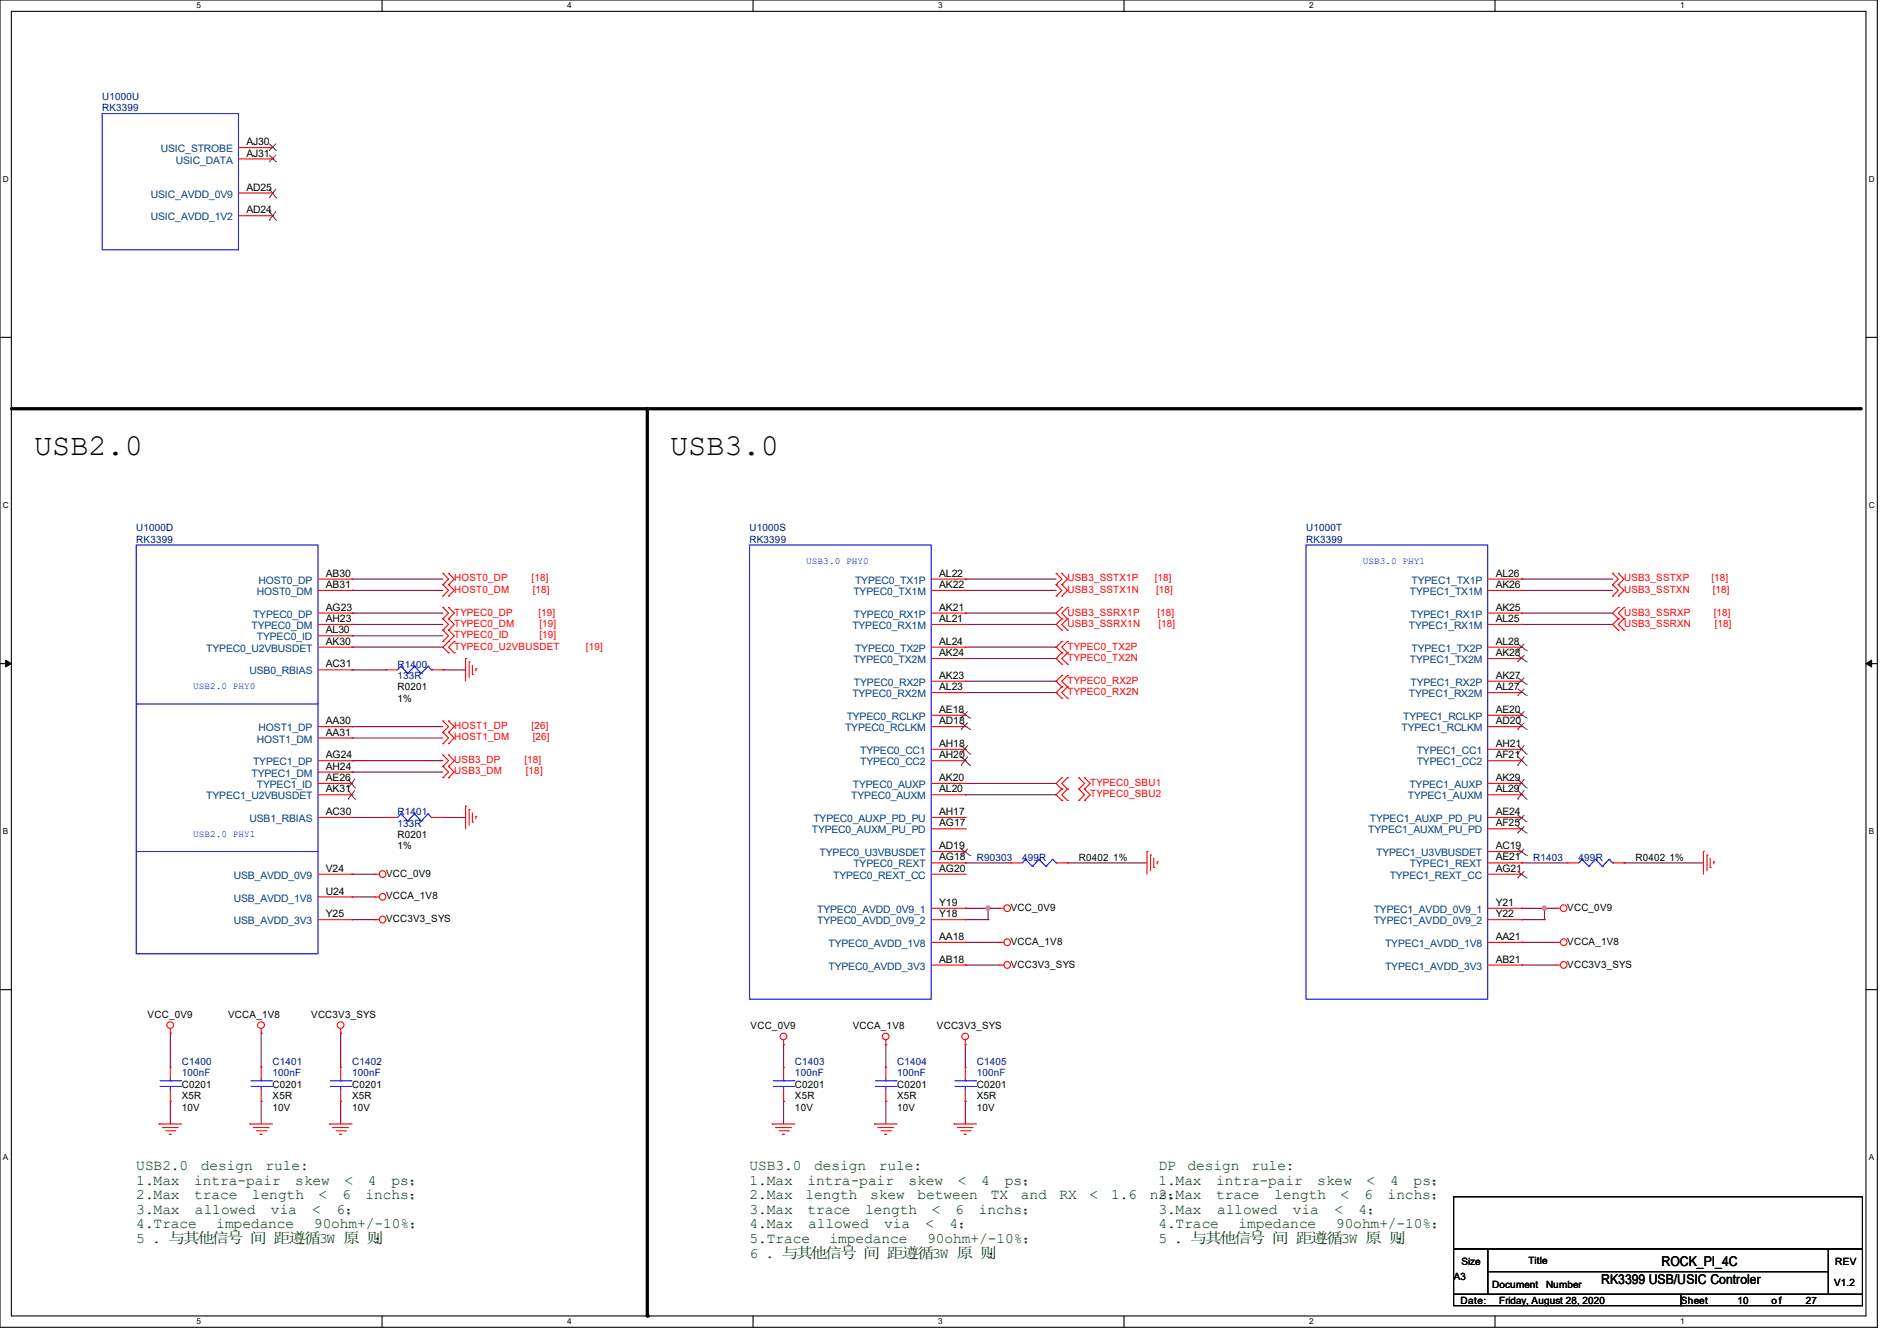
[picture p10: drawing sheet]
<svg xmlns="http://www.w3.org/2000/svg" width="297mm" height="210mm" viewBox="0 0 297 210" stroke-linecap="round" stroke-linejoin="round" font-family="sans-serif">
<path d="M0 0h293.9v207.9h-293.9zM1.8 1.8h290.3v204.3h-290.3z" fill="none" stroke="#000" stroke-width=".17"/>
<g fill="#fff">
<path d="M30.8 .2h.7v1.4h-.7z"/>
<path d="M30.8 206.2h.7v1.4h-.7z"/>
</g>
<path d="M59.8 0v1.8M59.8 206.1v1.8" fill="none" stroke="#000" stroke-width=".17"/>
<g fill="#fff">
<path d="M88.8 .2h.7v1.4h-.7z"/>
<path d="M88.8 206.2h.7v1.4h-.7z"/>
</g>
<path d="M117.9 0v1.8M117.9 206.1v1.8" fill="none" stroke="#000" stroke-width=".17"/>
<g fill="#fff">
<path d="M146.9 .2h.7v1.4h-.7z"/>
<path d="M146.9 206.2h.7v1.4h-.7z"/>
</g>
<path d="M176 0v1.8M176 206.1v1.8" fill="none" stroke="#000" stroke-width=".17"/>
<g fill="#fff">
<path d="M205 .2h.7v1.4h-.7z"/>
<path d="M205 206.2h.7v1.4h-.7z"/>
</g>
<path d="M234.1 0v1.8M234.1 206.1v1.8" fill="none" stroke="#000" stroke-width=".17"/>
<g fill="#fff">
<path d="M263.1 .2h.6v1.4h-.6z"/>
<path d="M263.1 206.2h.6v1.4h-.6z"/>
<path d="M.5 27.3h.9v1.4h-.9z"/>
<path d="M292.6 27.3h.9v1.4h-.9z"/>
<path d="M.5 78.4h.9v1.4h-.9z"/>
<path d="M292.6 78.4h.9v1.4h-.9z"/>
</g>
<path d="M0 52.8h1.8M292.1 52.8h1.8" fill="none" stroke="#000" stroke-width=".17"/>
<g fill="#fff">
<path d="M.5 129.5h.8v1.4h-.8z"/>
<path d="M292.6 129.5h.8v1.4h-.8z"/>
</g>
<path d="M0 103.9h1.8M292.1 103.9h1.8" fill="none" stroke="#000" stroke-width=".17"/>
<path d="M.9 103.4l.9 .5-.9 .5zM292.1 103.9l.9-.5v1z" fill="#000" stroke="#000" stroke-width=".16"/>
<g fill="#fff">
<path d="M.5 180.5h.8v1.4h-.8z"/>
<path d="M292.6 180.5h.8v1.4h-.8z"/>
</g>
<path d="M0 155h1.8M292.1 155h1.8M227.6 187.4h64v8.2h-64zM227.6 195.6h5.3v7.1h-5.3zM232.9 195.6h53.4v3.5h-53.4zM232.9 199.1h53.4v3.6h-53.4zM286.3 195.6h5.3v7.1h-5.3zM227.6 202.7h35.5v1.8h-35.5zM263.1 202.7h28.5v1.8h-28.5z" fill="none" stroke="#000" stroke-width=".17"/>
<path d="M1.8 64h289.5M101.3 64v142.1" fill="none" stroke="#000" stroke-width=".51"/>
<g fill="#000">
<circle cx="291.3" cy="64" r=".25"/>
<circle cx="101.3" cy="206.1" r=".25"/>
</g>
<g fill="none" stroke="#800040" stroke-width=".17">
<path d="M55.1 90.7h.1M55.1 92.5h.1M55.1 97.8h.1M55.1 96h.1M55.1 99.6h.1M55.1 90.7h14.2M55.1 92.5h14.2M55.1 97.8h14.2M55.1 96h14.2M55.1 99.6h14.2M151.1 97.8h.1M151.1 96h.1"/>
<path d="M151.1 90.7h.1M151.1 92.5h.1M151.1 90.7h14.3M151.1 92.5h14.3M151.1 97.8h14.3M151.1 96h14.3M238.3 97.8h.1M238.3 96h.1M238.3 90.7h.1M238.3 92.5h.1M238.3 90.7h14.2M238.3 92.5h14.2"/>
<path d="M238.3 97.8h14.2M238.3 96h14.2M55.1 104.9h.1M55.1 101.3h.1M55.1 113.8h.1M55.1 115.6h.1M55.1 119.1h.1M55.1 104.9h5.4M55.1 101.3h14.2M55.1 113.8h14.2M55.1 115.6h14.2M55.1 119.1h14.2"/>
<path d="M69.3 104.9h.1M69.3 104.9h3.6M151.1 101.3h14.3M151.1 106.7h14.3M151.1 108.5h14.3M151.1 103.1h14.3M165.4 106.7h.1M165.4 108.5h.1M165.4 101.3h.1M165.4 103.1h.1M55.1 136.9h.1M55.1 128h.1"/>
<path d="M55.1 120.9h.1M55.1 136.9h3.6M55.1 128h5.4M55.1 120.9h14.2M69.3 128h.1M69.3 128h3.6M151.1 135.1h.1M151.1 122.7h.1M151.1 124.5h.1M151.1 135.1h7.1M151.1 122.7h14.3M151.1 124.5h14.3"/>
<path d="M167.1 135.1h.1M167.1 135.1h12.5M238.3 135.1h.1M238.3 135.1h7.1M254.3 135.1h.1M254.3 135.1h12.4M55.1 140.5h.1M55.1 144h.1M55.1 140.5h3.6M55.1 144h3.6M151.1 151.1h.1M151.1 147.6h.1"/>
<path d="M151.1 142.2h.1M151.1 144h.1M151.1 144h3.6M151.1 151.1h5.4M151.1 147.6h5.4M151.1 142.2h5.4M154.7 144h.1M154.7 142.2h.1M154.7 142.2v1.8M238.3 151.1h.1M238.3 147.6h.1M238.3 142.2h.1"/>
<path d="M238.3 144h.1M238.3 144h3.5M238.3 151.1h5.3M238.3 147.6h5.3M238.3 142.2h5.3M241.8 144h.1M241.8 142.2h.1M241.8 142.2v1.8M26.7 161.8h.1M26.7 172.5h.1M26.7 161.8v5.3M26.7 172.5v3.5"/>
<path d="M40.9 161.8h.1M40.9 172.5h.1M40.9 161.8v5.3M40.9 172.5v3.5M53.3 172.5h.1M53.3 161.8h.1M53.3 161.8v5.3M53.3 172.5v3.5M122.7 163.6h.1M122.7 172.5h.1M122.7 163.6v3.5M122.7 172.5v3.5"/>
<path d="M138.7 163.6h.1M138.7 172.5h.1M138.7 163.6v3.5M138.7 172.5v3.5M151.1 172.5h.1M151.1 163.6h.1M151.1 163.6v3.5M151.1 172.5v3.5"/>
</g>
<g fill="#f0f" stroke="#f0f" stroke-width=".17">
<circle cx="154.7" cy="142.2" r=".32"/>
<circle cx="241.8" cy="142.2" r=".32"/>
</g>
<g fill="none" stroke="#f00" stroke-width=".17">
<path d="M37.3 23.1h5.4M37.3 24.9h5.4M37.3 30.2h5.4M37.3 33.8h5.4M42.7 23.1h.1M42.7 24.9h.1M42.7 30.2h.1M42.7 33.8h.1M49.8 90.7h5.3M49.8 92.5h5.3M49.8 96h5.3M49.8 97.8h5.3"/>
<path d="M49.8 99.6h5.3M55.1 90.7h.1M55.1 92.5h.1M55.1 96h.1M55.1 97.8h.1M55.1 99.6h.1M69.3 93.3h.1M69.3 91.6h.1M69.3 89.8h.1M69.3 98.7h.1M69.3 96.9h.1M69.3 95.1h.1"/>
<path d="M69.3 91.6l.9 .9-.9 .8M69.3 89.8l.9 .9-.9 .9M69.3 96.9l.9 .9-.9 .9M69.3 95.1l.9 .9-.9 .9M69.3 98.7l.9 .9-.9 .9M70.2 93.3h.1M70.2 91.6h.1M70.2 89.8h.1M70.2 98.7h.1M70.2 96.9h.1M70.2 95.1h.1M70.2 91.6l.9 .9-.9 .8"/>
<path d="M70.2 89.8l.9 .9-.9 .9M70.2 96.9l.9 .9-.9 .9M70.2 95.1l.9 .9-.9 .9M70.2 98.7l.9 .9-1.8 1.7 .9 .9M145.8 90.7h5.3M145.8 92.5h5.3M145.8 96h5.3M145.8 97.8h5.3M151.1 90.7h.1M151.1 92.5h.1M151.1 96h.1M151.1 97.8h.1"/>
<path d="M165.4 93.3h.1M165.4 91.6h.1M165.4 89.8h.1M165.4 91.6l.8 .9-.8 .8M165.4 89.8l.8 .9-.8 .9M166.2 93.3h.1M166.2 91.6h.1M166.2 89.8h.1M166.2 95.1h.1M166.2 96.9h.1M166.2 98.7h.1M166.2 91.6l.9 .9-.9 .8"/>
<path d="M166.2 89.8l.9 .9-.9 .9M166.2 95.1l-.8 .9 .8 .9M166.2 96.9l-.8 .9 .8 .9M167.1 96.9h.1M167.1 95.1h.1M167.1 98.7h.1M167.1 95.1l-.9 .9 .9 .9M167.1 96.9l-.9 .9 .9 .9M232.9 90.7h5.4M232.9 92.5h5.4M232.9 96h5.4M232.9 97.8h5.4"/>
<path d="M238.3 90.7h.1M238.3 92.5h.1M238.3 96h.1M238.3 97.8h.1M252.5 93.3h.1M252.5 91.6h.1M252.5 89.8h.1M252.5 91.6l.9 .9-.9 .8M252.5 89.8l.9 .9-.9 .9M253.4 93.3h.1M253.4 91.6h.1M253.4 89.8h.1"/>
<path d="M253.4 95.1h.1M253.4 96.9h.1M253.4 98.7h.1M253.4 91.6l.9 .9-.9 .8M253.4 89.8l.9 .9-.9 .9M253.4 95.1l-.9 .9 .9 .9M253.4 96.9l-.9 .9 .9 .9M254.3 96.9h.1M254.3 95.1h.1M254.3 98.7h.1M254.3 95.1l-.9 .9 .9 .9M254.3 96.9l-.9 .9 .9 .9"/>
<path d="M49.8 101.3h5.3M49.8 104.9h5.3M49.8 113.8h5.3M49.8 115.6h5.3M49.8 119.1h5.3M55.1 101.3h.1M55.1 104.9h.1M55.1 113.8h.1M55.1 115.6h.1M55.1 119.1h.1M60.5 104.9h.1M60.5 104.9h1.7"/>
<path d="M67.6 104.9h1.7M69.3 116.5h.1M69.3 114.7h.1M69.3 112.9h.1M69.3 118.2h.1M69.3 100.5h.1M69.3 104.9h.1M69.3 114.7l.9 .9-.9 .9M69.3 112.9l.9 .9-.9 .9M69.3 118.2l.9 .9-.9 .9M70.2 100.5h.1M70.2 102.2h.1"/>
<path d="M70.2 116.5h.1M70.2 114.7h.1M70.2 112.9h.1M70.2 118.2h.1M70.2 114.7l.9 .9-.9 .9M70.2 112.9l.9 .9-.9 .9M70.2 118.2l.9 .9-.9 .9M71.1 102.2h.1M71.1 100.5h.1M71.1 100.5l-.9 .8 .9 .9M72.9 103.1h.1M72.9 103.1v3.6"/>
<path d="M73.4 103.7h.1M73.4 103.7v2.4M74 105.6h.1M74 104.2v1.4M74.5 104.7h.1M74.5 104.7v.4M145.8 101.3h5.3M145.8 113.8h5.3M145.8 119.1h5.3M145.8 103.1h5.3M145.8 106.7h5.3M145.8 108.5h5.3"/>
<path d="M145.8 112h5.3M145.8 117.3h5.3M151.1 101.3h.1M151.1 103.1h.1M151.1 106.7h.1M151.1 108.5h.1M151.1 112h.1M151.1 113.8h.1M151.1 117.3h.1M151.1 119.1h.1M166.2 104h.1M166.2 102.2h.1"/>
<path d="M166.2 100.5h.1M166.2 109.3h.1M166.2 107.6h.1M166.2 105.8h.1M166.2 102.2l-.8 .9 .8 .9M166.2 100.5l-.8 .8 .8 .9M166.2 107.6l-.8 .9 .8 .8M166.2 105.8l-.8 .9 .8 .9M167.1 102.2h.1M167.1 104h.1M167.1 100.5h.1M167.1 107.6h.1"/>
<path d="M167.1 109.3h.1M167.1 105.8h.1M167.1 102.2l-.9 .9 .9 .9M167.1 100.5l-.9 .8 .9 .9M167.1 107.6l-.9 .9 .9 .8M167.1 105.8l-.9 .9 .9 .9M232.9 101.3h5.4M232.9 113.8h5.4M232.9 119.1h5.4M232.9 103.1h5.4M232.9 106.7h5.4M232.9 108.5h5.4"/>
<path d="M232.9 112h5.4M232.9 117.3h5.4M238.3 101.3h.1M238.3 103.1h.1M238.3 106.7h.1M238.3 108.5h.1M238.3 112h.1M238.3 113.8h.1M238.3 117.3h.1M238.3 119.1h.1M49.8 136.9h5.3M49.8 120.9h5.3"/>
<path d="M49.8 122.7h5.3M49.8 124.5h5.3M49.8 128h5.3M55.1 120.9h.1M55.1 122.7h.1M55.1 124.5h.1M55.1 128h.1M55.1 136.9h.1M58.7 136.9h.1M58.7 136.9h.7M60.5 128h.1M60.5 128h1.7"/>
<path d="M67.6 128h1.7M69.3 121.8h.1M69.3 120h.1M69.3 128h.1M69.3 120l.9 .9-.9 .9M70.2 121.8h.1M70.2 120h.1M70.2 120l.9 .9-.9 .9M72.9 126.2h.1M72.9 126.2v3.6M73.4 126.8h.1M73.4 126.8v2.4"/>
<path d="M74 128.7h.1M74 127.3v1.4M74.5 127.8h.1M74.5 127.8v.4M145.8 136.9h5.3M145.8 122.7h5.3M145.8 124.5h5.3M145.8 128h5.3M145.8 129.8h5.3M145.8 135.1h5.3M145.8 133.3h5.3M151.1 122.7h.1"/>
<path d="M151.1 124.5h.1M151.1 128h.1M151.1 129.8h.1M151.1 135.1h.1M151.1 136.9h.1M151.1 133.3h.1M158.2 135.1h.1M158.2 135.1h1.8M165.4 135.1h1.7M166.2 121.8h.1M166.2 123.6h.1M166.2 125.3h.1"/>
<path d="M166.2 121.8l-.8 .9 .8 .9M166.2 123.6l-.8 .9 .8 .8M167.1 123.6h.1M167.1 121.8h.1M167.1 125.3h.1M167.1 135.1h.1M167.1 121.8l-.9 .9 .9 .9M167.1 123.6l-.9 .9 .9 .8M168.9 123.6h.1M168.9 121.8h.1M168.9 125.3h.1M168.9 121.8l.9 .9-.9 .9"/>
<path d="M168.9 123.6l.9 .9-.9 .8M169.8 123.6h.1M169.8 121.8h.1M169.8 125.3h.1M169.8 121.8l.9 .9-.9 .9M169.8 123.6l.9 .9-.9 .8M179.6 133.3h.1M179.6 133.3v3.6M180.1 133.9h.1M180.1 133.9v2.5M180.6 135.8h.1M180.6 134.4v1.4"/>
<path d="M181.2 135h.1M181.2 135v.3M232.9 136.9h5.4M232.9 122.7h5.4M232.9 124.5h5.4M232.9 128h5.4M232.9 129.8h5.4M232.9 135.1h5.4M232.9 133.3h5.4M238.3 122.7h.1M238.3 124.5h.1M238.3 128h.1"/>
<path d="M238.3 129.8h.1M238.3 135.1h.1M238.3 136.9h.1M238.3 133.3h.1M245.4 135.1h.1M245.4 135.1h1.7M252.5 135.1h1.8M254.3 135.1h.1M266.7 133.3h.1M266.7 133.3v3.6M267.3 133.9h.1M267.3 133.9v2.5"/>
<path d="M267.8 135.8h.1M267.8 134.4v1.4M268.3 135h.1M268.3 135v.3M49.8 144h5.3M49.8 140.5h5.3M55.1 140.5h.1M55.1 144h.1M58.7 144h.1M58.7 140.5h.1M58.7 144h.7M58.7 140.5h.7"/>
<path d="M145.8 144h5.3M145.8 151.1h5.3M145.8 142.2h5.3M145.8 147.6h5.3M151.1 142.2h.1M151.1 144h.1M151.1 147.6h.1M151.1 151.1h.1M156.5 151.1h.1M156.5 142.2h.1M156.5 147.6h.1M156.5 151.1h.7"/>
<path d="M156.5 142.2h.7M156.5 147.6h.7M232.9 144h5.4M232.9 151.1h5.4M232.9 142.2h5.4M232.9 147.6h5.4M238.3 142.2h.1M238.3 144h.1M238.3 147.6h.1M238.3 151.1h.1M243.6 151.1h.1M243.6 142.2h.1"/>
<path d="M243.6 147.6h.1M243.6 151.1h.7M243.6 142.2h.7M243.6 147.6h.7M24.9 176h.1M24.9 176h3.5M25.4 176.6h.1M25.4 176.6h2.5M26 177.1h1.4M26.5 177.6h.1M26.5 177.6h.3M26.7 161.8h.1"/>
<path d="M26.7 167.1h.1M26.7 172.5h.1M26.7 161.1v.7M26.7 167.1v1.8M26.7 170.7v1.8M27.4 177.1h.1M39.1 176h.1M39.1 176h3.6M39.7 176.6h.1M39.7 176.6h2.4M40.2 177.1h1.4M40.7 177.6h.1"/>
<path d="M40.7 177.6h.4M40.9 161.8h.1M40.9 167.1h.1M40.9 172.5h.1M40.9 161.1v.7M40.9 167.1v1.8M40.9 170.7v1.8M41.6 177.1h.1M51.6 176h.1M51.6 176h3.5M52.1 176.6h.1M52.1 176.6h2.5"/>
<path d="M52.6 177.1h1.5M53.2 177.6h.1M53.2 177.6h.3M53.3 161.8h.1M53.3 167.1h.1M53.3 172.5h.1M53.3 161.1v.7M53.3 167.1v1.8M53.3 170.7v1.8M54.1 177.1h.1M120.9 176h.1M120.9 176h3.6"/>
<path d="M121.5 176.6h.1M121.5 176.6h2.4M122 177.1h1.4M122.5 177.6h.1M122.5 177.6h.4M122.7 163.6h.1M122.7 167.1h.1M122.7 172.5h.1M122.7 162.9v.7M122.7 167.1v1.8M122.7 170.7v1.8M123.4 177.1h.1"/>
<path d="M136.9 176h.1M136.9 176h3.6M137.5 176.6h.1M137.5 176.6h2.4M138 177.1h1.4M138.5 177.6h.1M138.5 177.6h.4M138.7 163.6h.1M138.7 167.1h.1M138.7 172.5h.1M138.7 162.9v.7M138.7 167.1v1.8"/>
<path d="M138.7 170.7v1.8M139.4 177.1h.1M149.4 176h.1M149.4 176h3.5M149.9 176.6h.1M149.9 176.6h2.5M150.4 177.1h1.4M151 177.6h.1M151 177.6h.3M151.1 163.6h.1M151.1 167.1h.1M151.1 172.5h.1"/>
<path d="M151.1 162.9v.7M151.1 167.1v1.8M151.1 170.7v1.8M151.8 177.1h.1"/>
<circle cx="59.9" cy="136.9" r=".52"/>
<circle cx="59.9" cy="144" r=".52"/>
<circle cx="59.9" cy="140.4" r=".52"/>
<circle cx="157.7" cy="147.6" r=".52"/>
<circle cx="157.7" cy="151.1" r=".52"/>
<circle cx="157.7" cy="142.2" r=".52"/>
<circle cx="244.8" cy="147.6" r=".52"/>
<circle cx="244.8" cy="142.2" r=".52"/>
<circle cx="244.8" cy="151.1" r=".52"/>
<circle cx="26.7" cy="160.5" r=".52"/>
<circle cx="40.9" cy="160.5" r=".52"/>
<circle cx="53.3" cy="160.5" r=".52"/>
<circle cx="122.7" cy="162.3" r=".52"/>
<circle cx="138.7" cy="162.3" r=".52"/>
<circle cx="151.1" cy="162.3" r=".52"/>
</g>
<g fill="none" stroke="#00f" stroke-width=".17">
<path d="M16 17.8h21.3v21.3h-21.3zM21.3 85.3h28.5v64.1h-28.5zM117.3 85.3h28.5v71.2h-28.5zM204.5 85.3h28.4v71.2h-28.4zM21.3 110.2h.1M21.3 110.2h28.5M62.8 104.4h.1M62.8 104.4l-.6 .5M62.8 104.4l1 1.1M63.8 105.5h.1M64.9 104.4h.1M64.9 104.4l-1.1 1.1"/>
<path d="M64.9 104.4l1.1 1.1M66 105.5h.1M67 104.4h.1M67 104.4l-1 1.1M67 104.4l.6 .5M67.6 104.9h.1M21.3 133.3h.1M21.3 133.3h28.5M62.8 127.5h.1M62.8 127.5l-.6 .5M62.8 127.5l1 1.1M63.8 128.6h.1"/>
<path d="M64.9 127.5h.1M64.9 127.5l-1.1 1.1M64.9 127.5l1.1 1.1M66 128.6h.1M67 127.5h.1M67 127.5l-1 1.1M67 127.5l.6 .5M67.6 128h.1M160.6 134.6h.1M160.6 134.6l-.6 .5M160.6 134.6l1 1.1M161.6 135.7h.1"/>
<path d="M162.7 134.6h.1M162.7 134.6l-1.1 1.1M162.7 134.6l1 1.1M163.7 135.7h.1M164.8 134.6h.1M164.8 134.6l-1.1 1.1M164.8 134.6l.6 .5M165.4 135.1h.1M247.7 134.6h.1M247.7 134.6l-.6 .5M247.7 134.6l1.1 1.1M248.8 135.7h.1"/>
<path d="M249.8 134.6h.1M249.8 134.6l-1 1.1M249.8 134.6l1.1 1.1M250.9 135.7h.1M251.9 134.6h.1M251.9 134.6l-1 1.1M251.9 134.6l.6 .5M252.5 135.1h.1M25.1 170.1h3.2M25.1 169.2h3.2M26.7 169.2h.1M26.7 170.1h.1"/>
<path d="M26.7 168.9v.3M26.7 170.1v.6M28.3 170.1h.1M28.3 169.2h.1M39.3 170.1h3.2M39.3 169.2h3.2M40.9 169.2h.1M40.9 170.1h.1M40.9 168.9v.3M40.9 170.1v.6M42.5 170.1h.1M42.5 169.2h.1"/>
<path d="M51.7 170.1h3.2M51.7 169.2h3.2M53.3 169.2h.1M53.3 170.1h.1M53.3 168.9v.3M53.3 170.1v.6M54.9 170.1h.1M54.9 169.2h.1M121.1 170.1h3.2M121.1 169.2h3.2M122.7 169.2h.1M122.7 170.1h.1"/>
<path d="M122.7 168.9v.3M122.7 170.1v.6M124.3 170.1h.1M124.3 169.2h.1M137.1 170.1h3.2M137.1 169.2h3.2M138.7 169.2h.1M138.7 170.1h.1M138.7 168.9v.3M138.7 170.1v.6M140.3 170.1h.1M140.3 169.2h.1"/>
<path d="M149.5 170.1h3.2M149.5 169.2h3.2M151.1 169.2h.1M151.1 170.1h.1M151.1 168.9v.3M151.1 170.1v.6M152.7 170.1h.1M152.7 169.2h.1"/>
</g>
<g fill="none" stroke="#804000" stroke-width=".16">
<path d="M42.2 23.6h.1M42.2 25.3h.1M42.2 31h.1M42.2 34.5h.1M42.2 22.5l1 1.1M42.2 24.3l1 1M42.2 29.6l1 1.4M42.2 33.1l1 1.4M43.2 23.6h.1M43.2 25.3h.1M43.2 31h.1M43.2 34.5h.1"/>
<path d="M43.2 22.5l-1 1.1M43.2 24.3l-1 1M43.2 29.6l-1 1.4M43.2 33.1l-1 1.4M150.5 112.5h.1M150.5 114.2h.1M150.5 118.1h.1M150.5 119.9h.1M150.5 111.4l1.4 1.1M150.5 113.2l1.4 1M150.5 116.7l1.4 1.4M150.5 118.5l1.4 1.4"/>
<path d="M151.5 111.4l-1 1.1M151.5 113.2l-1 1M151.5 116.7l-1 1.4M151.5 118.5l-1 1.4M151.9 112.5h.1M151.9 114.2h.1M151.9 118.1h.1M151.9 119.9h.1M237.6 101.9h.1M237.6 103.6h.1M237.6 107.2h.1M237.6 108.9h.1"/>
<path d="M237.6 112.5h.1M237.6 114.2h.1M237.6 118.1h.1M237.6 119.9h.1M237.6 100.8l1.4 1.1M237.6 102.6l1.4 1M237.6 106.1l1.4 1.1M237.6 107.9l1.4 1M237.6 111.4l1.4 1.1M237.6 113.2l1.4 1M237.6 116.7l1.4 1.4M237.6 118.5l1.4 1.4"/>
<path d="M238.7 100.8l-1.1 1.1M238.7 102.6l-1.1 1M238.7 106.1l-1.1 1.1M238.7 107.9l-1.1 1M238.7 111.4l-1.1 1.1M238.7 113.2l-1.1 1M238.7 116.7l-1.1 1.4M238.7 118.5l-1.1 1.4M239 101.9h.1M239 103.6h.1M239 107.2h.1M239 108.9h.1"/>
<path d="M239 112.5h.1M239 114.2h.1M239 118.1h.1M239 119.9h.1M54.5 123.4h.1M54.5 125.2h.1M54.5 122l1.1 1.4M54.5 123.7l1.1 1.5M55.6 123.4h.1M55.6 125.2h.1M55.6 122l-1.1 1.4M55.6 123.7l-1.1 1.5"/>
<path d="M150.5 134h.1M150.5 132.9l1.4 1.1M151.5 132.9l-1 1.1M151.9 134h.1M237.6 123.4h.1M237.6 125.2h.1M237.6 128.7h.1M237.6 130.4h.1M237.6 137.5h.1M237.6 134h.1M237.6 122l1.4 1.4M237.6 123.7l1.4 1.5"/>
<path d="M237.6 127.6l1.4 1.1M237.6 129.4l1.4 1M237.6 136.4l1.4 1.1M237.6 132.9l1.4 1.1M238.7 122l-1.1 1.4M238.7 123.7l-1.1 1.5M238.7 127.6l-1.1 1.1M238.7 129.4l-1.1 1M238.7 136.4l-1.1 1.1M238.7 132.9l-1.1 1.1M239 123.4h.1M239 125.2h.1"/>
<path d="M239 128.7h.1M239 130.4h.1M239 137.5h.1M239 134h.1"/>
</g>
<g font-size="4.7">
<text x="5.3" y="71.3">USB2.0</text>
<text x="104.9" y="71.3">USB3.0</text>
</g>
<g font-size="2.3" fill="#004000">
<text x="21.3" y="183.2">USB2.0</text>
<text x="21.3" y="185.5">1.Max</text>
<text x="30.4" y="185.5">intra-pair</text>
<text x="31.5" y="183.2">design</text>
<text x="41.6" y="183.2">rule:</text>
<text x="46.2" y="185.5">skew</text>
<text x="53.9" y="185.5">&lt;</text>
<text x="57.6" y="185.5">4</text>
<text x="61.3" y="185.5">ps；</text>
<text x="117.3" y="183.2">USB3.0</text>
<text x="117.3" y="185.5">1.Max</text>
<text x="126.4" y="185.5">intra-pair</text>
<text x="127.5" y="183.2">design</text>
<text x="137.6" y="183.2">rule:</text>
<text x="142.2" y="185.5">skew</text>
<text x="149.9" y="185.5">&lt;</text>
<text x="153.6" y="185.5">4</text>
<text x="157.3" y="185.5">ps；</text>
<text x="181.4" y="183.2">DP</text>
<text x="181.4" y="185.5">1.Max</text>
<text x="185.9" y="183.2">design</text>
<text x="190.4" y="185.5">intra-pair</text>
<text x="195.9" y="183.2">rule:</text>
<text x="206.2" y="185.5">skew</text>
<text x="213.9" y="185.5">&lt;</text>
<text x="217.6" y="185.5">4</text>
<text x="221.3" y="185.5">ps；</text>
<text x="21.3" y="187.8">2.Max</text>
<text x="21.3" y="190.1">3.Max</text>
<text x="30.4" y="187.8">trace</text>
<text x="30.5" y="190.1">allowed</text>
<text x="39.5" y="187.8">length</text>
<text x="42.4" y="190.1">via</text>
<text x="48.9" y="190.1">&lt;</text>
<text x="49.9" y="187.8">&lt;</text>
<text x="52.7" y="190.1">6；</text>
<text x="53.6" y="187.8">6</text>
<text x="57.2" y="187.8">inchs；</text>
<text x="117.3" y="187.8">2.Max</text>
<text x="117.3" y="190.1">3.Max</text>
<text x="126.1" y="187.8">length</text>
<text x="126.4" y="190.1">trace</text>
<text x="135.5" y="190.1">length</text>
<text x="136.2" y="187.8">skew</text>
<text x="143.6" y="187.8">between</text>
<text x="145.9" y="190.1">&lt;</text>
<text x="149.6" y="190.1">6</text>
<text x="153.2" y="190.1">inchs；</text>
<text x="155.1" y="187.8">TX</text>
<text x="159.8" y="187.8">and</text>
<text x="165.9" y="187.8">RX</text>
<text x="170.6" y="187.8">&lt;</text>
<text x="173.9" y="187.8">1.6</text>
<text x="180" y="187.8">ns；</text>
<text x="181.4" y="187.8">2.Max</text>
<text x="181.4" y="190.1">3.Max</text>
<text x="190.4" y="187.8">trace</text>
<text x="190.5" y="190.1">allowed</text>
<text x="199.5" y="187.8">length</text>
<text x="202.4" y="190.1">via</text>
<text x="208.9" y="190.1">&lt;</text>
<text x="209.9" y="187.8">&lt;</text>
<text x="212.7" y="190.1">4；</text>
<text x="213.6" y="187.8">6</text>
<text x="217.3" y="187.8">inchs；</text>
<text x="21.3" y="192.4">4.Trace</text>
<text x="21.3" y="194.6">5 . 与其他信号 间 距遵循3W 原 则</text>
<text x="33.9" y="192.4">impedance</text>
<text x="49.1" y="192.4">90ohm+/-10%；</text>
<text x="58.6" y="194.6">；</text>
<text x="117.3" y="192.4">4.Max</text>
<text x="117.3" y="194.6">5.Trace</text>
<text x="117.3" y="196.9">6 . 与其他信号 间 距遵循3W 原 则</text>
<text x="126.5" y="192.4">allowed</text>
<text x="129.9" y="194.6">impedance</text>
<text x="138.4" y="192.4">via</text>
<text x="144.9" y="192.4">&lt;</text>
<text x="145.2" y="194.6">90ohm+/-10%；</text>
<text x="148.7" y="192.4">4；</text>
<text x="154.6" y="196.9">；</text>
<text x="181.4" y="192.4">4.Trace</text>
<text x="181.4" y="194.6">5 . 与其他信号 间 距遵循3W 原 则</text>
<text x="193.9" y="192.4">impedance</text>
<text x="209.2" y="192.4">90ohm+/-10%；</text>
<text x="218.6" y="194.6">；</text>
</g>
<g font-size="2.1">
<text x="250.7" y="201.1">RK3399 USB/USIC Controler</text>
<text x="260.1" y="198.2">ROCK_PI_4C</text>
</g>
<g font-size="1.6" fill="#000080">
<text x="16" y="15.7">U1000U</text>
<text x="16" y="17.4">RK3399</text>
<text x="21.3" y="83.2">U1000D</text>
<text x="117.4" y="83.2">U1000S</text>
<text x="204.5" y="83.2">U1000T</text>
<text x="21.3" y="85">RK3399</text>
<text x="117.4" y="85">RK3399</text>
<text x="204.5" y="85">RK3399</text>
<text x="62.2" y="104.6">R1400</text>
<text x="62.2" y="106.3">133R</text>
<text x="62.2" y="127.7">R1401</text>
<text x="62.2" y="129.5">133R</text>
<text x="152.9" y="134.8">R90303</text>
<text x="160" y="134.8">499R</text>
<text x="240" y="134.8">R1403</text>
<text x="247.2" y="134.8">499R</text>
<text x="28.4" y="166.8">C1400</text>
<text x="42.7" y="166.8">C1401</text>
<text x="55.1" y="166.8">C1402</text>
<text x="124.5" y="166.8">C1403</text>
<text x="140.5" y="166.8">C1404</text>
<text x="152.9" y="166.8">C1405</text>
<text x="28.4" y="168.6">100nF</text>
<text x="42.7" y="168.6">100nF</text>
<text x="55.1" y="168.6">100nF</text>
<text x="124.5" y="168.6">100nF</text>
<text x="140.5" y="168.6">100nF</text>
<text x="152.9" y="168.6">100nF</text>
</g>
<g font-size="1.6" fill="#004080">
<text x="25.2" y="23.8">USIC_STROBE</text>
<text x="27.5" y="25.6">USIC_DATA</text>
<text x="23.6" y="30.9">USIC_AVDD_0V9</text>
<text x="23.6" y="34.5">USIC_AVDD_1V2</text>
<text x="40.2" y="93.2">HOST0_DM</text>
<text x="40.5" y="91.4">HOST0_DP</text>
<text x="133.6" y="93.2">TYPEC0_TX1M</text>
<text x="133.9" y="91.4">TYPEC0_TX1P</text>
<text x="220.7" y="93.2">TYPEC1_TX1M</text>
<text x="221" y="91.4">TYPEC1_TX1P</text>
<text x="39.4" y="98.5">TYPEC0_DM</text>
<text x="39.6" y="96.7">TYPEC0_DP</text>
<text x="40.2" y="100.3">TYPEC0_ID</text>
<text x="133.4" y="98.5">TYPEC0_RX1M</text>
<text x="133.7" y="96.7">TYPEC0_RX1P</text>
<text x="220.6" y="98.5">TYPEC1_RX1M</text>
<text x="220.8" y="96.7">TYPEC1_RX1P</text>
<text x="32.3" y="102.1">TYPEC0_U2VBUSDET</text>
<text x="39.1" y="105.6">USB0_RBIAS</text>
<text x="133.6" y="103.8">TYPEC0_TX2M</text>
<text x="133.7" y="107.4">TYPEC0_RX2P</text>
<text x="133.9" y="102.1">TYPEC0_TX2P</text>
<text x="220.7" y="103.8">TYPEC1_TX2M</text>
<text x="220.8" y="107.4">TYPEC1_RX2P</text>
<text x="221" y="102.1">TYPEC1_TX2P</text>
<text x="132.6" y="112.7">TYPEC0_RCLKP</text>
<text x="133.4" y="109.2">TYPEC0_RX2M</text>
<text x="219.7" y="112.7">TYPEC1_RCLKP</text>
<text x="220.6" y="109.2">TYPEC1_RX2M</text>
<text x="39.6" y="119.8">TYPEC1_DP</text>
<text x="40.2" y="116.3">HOST1_DM</text>
<text x="40.5" y="114.5">HOST1_DP</text>
<text x="132.3" y="114.5">TYPEC0_RCLKM</text>
<text x="134.7" y="118.1">TYPEC0_CC1</text>
<text x="134.7" y="119.8">TYPEC0_CC2</text>
<text x="219.4" y="114.5">TYPEC1_RCLKM</text>
<text x="221.8" y="118.1">TYPEC1_CC1</text>
<text x="221.8" y="119.8">TYPEC1_CC2</text>
<text x="32.3" y="125.2">TYPEC1_U2VBUSDET</text>
<text x="39.4" y="121.6">TYPEC1_DM</text>
<text x="40.2" y="123.4">TYPEC1_ID</text>
<text x="133.3" y="125.2">TYPEC0_AUXM</text>
<text x="133.5" y="123.4">TYPEC0_AUXP</text>
<text x="220.4" y="125.2">TYPEC1_AUXM</text>
<text x="220.7" y="123.4">TYPEC1_AUXP</text>
<text x="39.1" y="128.7">USB1_RBIAS</text>
<text x="127.1" y="130.5">TYPEC0_AUXM_PU_PD</text>
<text x="127.3" y="128.7">TYPEC0_AUXP_PD_PU</text>
<text x="214.2" y="130.5">TYPEC1_AUXM_PU_PD</text>
<text x="214.5" y="128.7">TYPEC1_AUXP_PD_PU</text>
<text x="36.6" y="137.6">USB_AVDD_0V9</text>
<text x="128.3" y="134.1">TYPEC0_U3VBUSDET</text>
<text x="130.4" y="137.6">TYPEC0_REXT_CC</text>
<text x="133.6" y="135.8">TYPEC0_REXT</text>
<text x="215.5" y="134.1">TYPEC1_U3VBUSDET</text>
<text x="217.6" y="137.6">TYPEC1_REXT_CC</text>
<text x="220.7" y="135.8">TYPEC1_REXT</text>
<text x="36.6" y="141.2">USB_AVDD_1V8</text>
<text x="127.9" y="143">TYPEC0_AVDD_0V9_1</text>
<text x="215.1" y="143">TYPEC1_AVDD_0V9_1</text>
<text x="36.6" y="144.7">USB_AVDD_3V3</text>
<text x="127.9" y="144.7">TYPEC0_AVDD_0V9_2</text>
<text x="129.7" y="148.3">TYPEC0_AVDD_1V8</text>
<text x="215.1" y="144.7">TYPEC1_AVDD_0V9_2</text>
<text x="216.9" y="148.3">TYPEC1_AVDD_1V8</text>
<text x="129.7" y="151.8">TYPEC0_AVDD_3V3</text>
<text x="216.9" y="151.8">TYPEC1_AVDD_3V3</text>
</g>
<g font-size="1.6">
<text x="38.6" y="22.7">AJ30</text>
<text x="38.6" y="24.5">AJ31</text>
<text x="38.6" y="29.8">AD25</text>
<text x="38.6" y="33.4">AD24</text>
<text x="51" y="90.3">AB30</text>
<text x="51" y="92.1">AB31</text>
<text x="51" y="95.6">AG23</text>
<text x="147" y="90.3">AL22</text>
<text x="147" y="92.1">AK22</text>
<text x="147" y="95.6">AK21</text>
<text x="234.2" y="90.3">AL26</text>
<text x="234.2" y="92.1">AK26</text>
<text x="234.2" y="95.6">AK25</text>
<text x="51" y="97.4">AH23</text>
<text x="51" y="99.2">AL30</text>
<text x="51" y="101">AK30</text>
<text x="147" y="97.4">AL21</text>
<text x="147" y="101">AL24</text>
<text x="234.2" y="97.4">AL25</text>
<text x="234.2" y="101">AL28</text>
<text x="51" y="104.5">AC31</text>
<text x="147" y="102.7">AK24</text>
<text x="147" y="106.3">AK23</text>
<text x="234.2" y="102.7">AK28</text>
<text x="234.2" y="106.3">AK27</text>
<text x="51" y="113.4">AA30</text>
<text x="62.2" y="108.1">R0201</text>
<text x="62.2" y="109.9">1%</text>
<text x="147" y="108.1">AL23</text>
<text x="147" y="111.6">AE18</text>
<text x="147" y="113.4">AD18</text>
<text x="234.2" y="108.1">AL27</text>
<text x="234.2" y="111.6">AE20</text>
<text x="234.2" y="113.4">AD20</text>
<text x="51" y="115.2">AA31</text>
<text x="51" y="118.7">AG24</text>
<text x="147" y="117">AH18</text>
<text x="147" y="118.7">AH20</text>
<text x="234.2" y="117">AH21</text>
<text x="234.2" y="118.7">AF21</text>
<text x="51" y="120.5">AH24</text>
<text x="51" y="122.3">AE26</text>
<text x="51" y="124.1">AK31</text>
<text x="147" y="122.3">AK20</text>
<text x="147" y="124.1">AL20</text>
<text x="234.2" y="122.3">AK29</text>
<text x="234.2" y="124.1">AL29</text>
<text x="51" y="127.6">AC30</text>
<text x="62.2" y="131.2">R0201</text>
<text x="147" y="127.6">AH17</text>
<text x="147" y="129.4">AG17</text>
<text x="234.2" y="127.6">AE24</text>
<text x="234.2" y="129.4">AF25</text>
<text x="51" y="136.5">V24</text>
<text x="60.5" y="137.3">VCC_0V9</text>
<text x="62.2" y="133">1%</text>
<text x="147" y="134.7">AG18</text>
<text x="147" y="136.5">AG20</text>
<text x="147" y="133">AD19</text>
<text x="168.9" y="134.8">R0402</text>
<text x="174.3" y="134.8">1%</text>
<text x="234.2" y="134.7">AE21</text>
<text x="234.2" y="136.5">AG21</text>
<text x="234.2" y="133">AC19</text>
<text x="256" y="134.8">R0402</text>
<text x="261.4" y="134.8">1%</text>
<text x="51" y="140.1">U24</text>
<text x="51" y="143.6">Y25</text>
<text x="60.5" y="140.8">VCCA_1V8</text>
<text x="147" y="141.9">Y19</text>
<text x="147" y="143.6">Y18</text>
<text x="158.3" y="142.6">VCC_0V9</text>
<text x="234.2" y="141.9">Y21</text>
<text x="234.2" y="143.6">Y22</text>
<text x="245.4" y="142.6">VCC_0V9</text>
<text x="60.5" y="144.4">VCC3V3_SYS</text>
<text x="147" y="147.2">AA18</text>
<text x="158.3" y="148">VCCA_1V8</text>
<text x="234.2" y="147.2">AA21</text>
<text x="245.4" y="148">VCCA_1V8</text>
<text x="147" y="150.7">AB18</text>
<text x="158.3" y="151.5">VCC3V3_SYS</text>
<text x="234.2" y="150.7">AB21</text>
<text x="245.4" y="151.5">VCC3V3_SYS</text>
<text x="23.1" y="159.3">VCC_0V9</text>
<text x="35.7" y="159.3">VCCA_1V8</text>
<text x="48.7" y="159.3">VCC3V3_SYS</text>
<text x="117.5" y="161.1">VCC_0V9</text>
<text x="133.5" y="161.1">VCCA_1V8</text>
<text x="146.7" y="161.1">VCC3V3_SYS</text>
<text x="28.4" y="170.3">C0201</text>
<text x="28.4" y="172.1">X5R</text>
<text x="28.4" y="173.9">10V</text>
<text x="42.7" y="170.3">C0201</text>
<text x="42.7" y="172.1">X5R</text>
<text x="42.7" y="173.9">10V</text>
<text x="55.1" y="170.3">C0201</text>
<text x="55.1" y="172.1">X5R</text>
<text x="55.1" y="173.9">10V</text>
<text x="124.5" y="170.3">C0201</text>
<text x="124.5" y="172.1">X5R</text>
<text x="124.5" y="173.9">10V</text>
<text x="140.5" y="170.3">C0201</text>
<text x="140.5" y="172.1">X5R</text>
<text x="140.5" y="173.9">10V</text>
<text x="152.9" y="170.3">C0201</text>
<text x="152.9" y="172.1">X5R</text>
<text x="152.9" y="173.9">10V</text>
<text x="239.3" y="197.9">Title</text>
<text x="227.6" y="200.4">A3</text>
<text x="228.8" y="198.1">Size</text>
<text x="233.6" y="201.6">Document</text>
<text x="242.1" y="201.6">Number</text>
<text x="287.2" y="201.5">V1.2</text>
<text x="287.3" y="198.1">REV</text>
<text x="228.6" y="204.1">Date:</text>
<text x="234.7" y="204.1">Friday, August 28, 2020</text>
<text x="263.1" y="204.1">Sheet</text>
<text x="272.1" y="204.1">10</text>
<text x="277.4" y="204.1">o f</text>
<text x="282.7" y="204.1">27</text>
</g>
<g font-size="1.6" fill="#f00">
<text x="71.1" y="92.8">HOST0_DM</text>
<text x="71.1" y="91.1">HOST0_DP</text>
<text x="83.2" y="91.1">[18]</text>
<text x="83.4" y="92.8">[18]</text>
<text x="167.1" y="92.8">USB3_SSTX1N</text>
<text x="167.1" y="91.1">USB3_SSTX1P</text>
<text x="180.8" y="91.1">[18]</text>
<text x="181" y="92.8">[18]</text>
<text x="254.3" y="92.8">USB3_SSTXN</text>
<text x="254.3" y="91.1">USB3_SSTXP</text>
<text x="267.9" y="91.1">[18]</text>
<text x="268.2" y="92.8">[18]</text>
<text x="71.1" y="98.2">TYPEC0_DM</text>
<text x="71.1" y="96.4">TYPEC0_DP</text>
<text x="71.1" y="101.7">TYPEC0_U2VBUSDET</text>
<text x="71.1" y="99.9">TYPEC0_ID</text>
<text x="84.3" y="96.4">[19]</text>
<text x="84.5" y="98.2">[19]</text>
<text x="84.5" y="99.9">[19]</text>
<text x="91.7" y="101.7">[19]</text>
<text x="167.1" y="96.4">USB3_SSRX1P</text>
<text x="167.1" y="98.2">USB3_SSRX1N</text>
<text x="167.1" y="101.7">TYPEC0_TX2P</text>
<text x="181.2" y="96.4">[18]</text>
<text x="181.4" y="98.2">[18]</text>
<text x="254.3" y="96.4">USB3_SSRXP</text>
<text x="254.3" y="98.2">USB3_SSRXN</text>
<text x="268.3" y="96.4">[18]</text>
<text x="268.5" y="98.2">[18]</text>
<text x="167.1" y="103.5">TYPEC0_TX2N</text>
<text x="167.1" y="107.1">TYPEC0_RX2P</text>
<text x="167.1" y="108.8">TYPEC0_RX2N</text>
<text x="71.1" y="116">HOST1_DM</text>
<text x="71.1" y="114.2">HOST1_DP</text>
<text x="71.1" y="119.5">USB3_DP</text>
<text x="82.1" y="119.5">[18]</text>
<text x="83.2" y="114.2">[26]</text>
<text x="83.4" y="116">[26]</text>
<text x="71.1" y="121.3">USB3_DM</text>
<text x="82.3" y="121.3">[18]</text>
<text x="170.7" y="123.1">TYPEC0_SBU1</text>
<text x="170.7" y="124.8">TYPEC0_SBU2</text>
</g>
<g font-size="1.5" fill="#00f">
<text x="126.2" y="88.3">USB3.0 PHY0</text>
<text x="213.4" y="88.3">USB3.0 PHY1</text>
<text x="30.2" y="107.9">USB2.0 PHY0</text>
<text x="30.2" y="131">USB2.0 PHY1</text>
</g>
<g font-size="1.3">
<text x="30.8" y="1.3">5</text>
<text x="88.8" y="1.3">4</text>
<text x="146.9" y="1.3">3</text>
<text x="205" y="1.3">2</text>
<text x="263.1" y="1.3">1</text>
<text x=".5" y="28.4">D</text>
<text x="292.6" y="28.4">D</text>
<text x=".5" y="79.5">C</text>
<text x="292.6" y="79.5">C</text>
<text x=".5" y="130.6">B</text>
<text x="292.6" y="130.6">B</text>
<text x=".5" y="181.7">A</text>
<text x="292.6" y="181.7">A</text>
<text x="30.8" y="207.4">5</text>
<text x="88.8" y="207.4">4</text>
<text x="146.9" y="207.4">3</text>
<text x="205" y="207.4">2</text>
<text x="263.1" y="207.4">1</text>
</g>
</svg>
